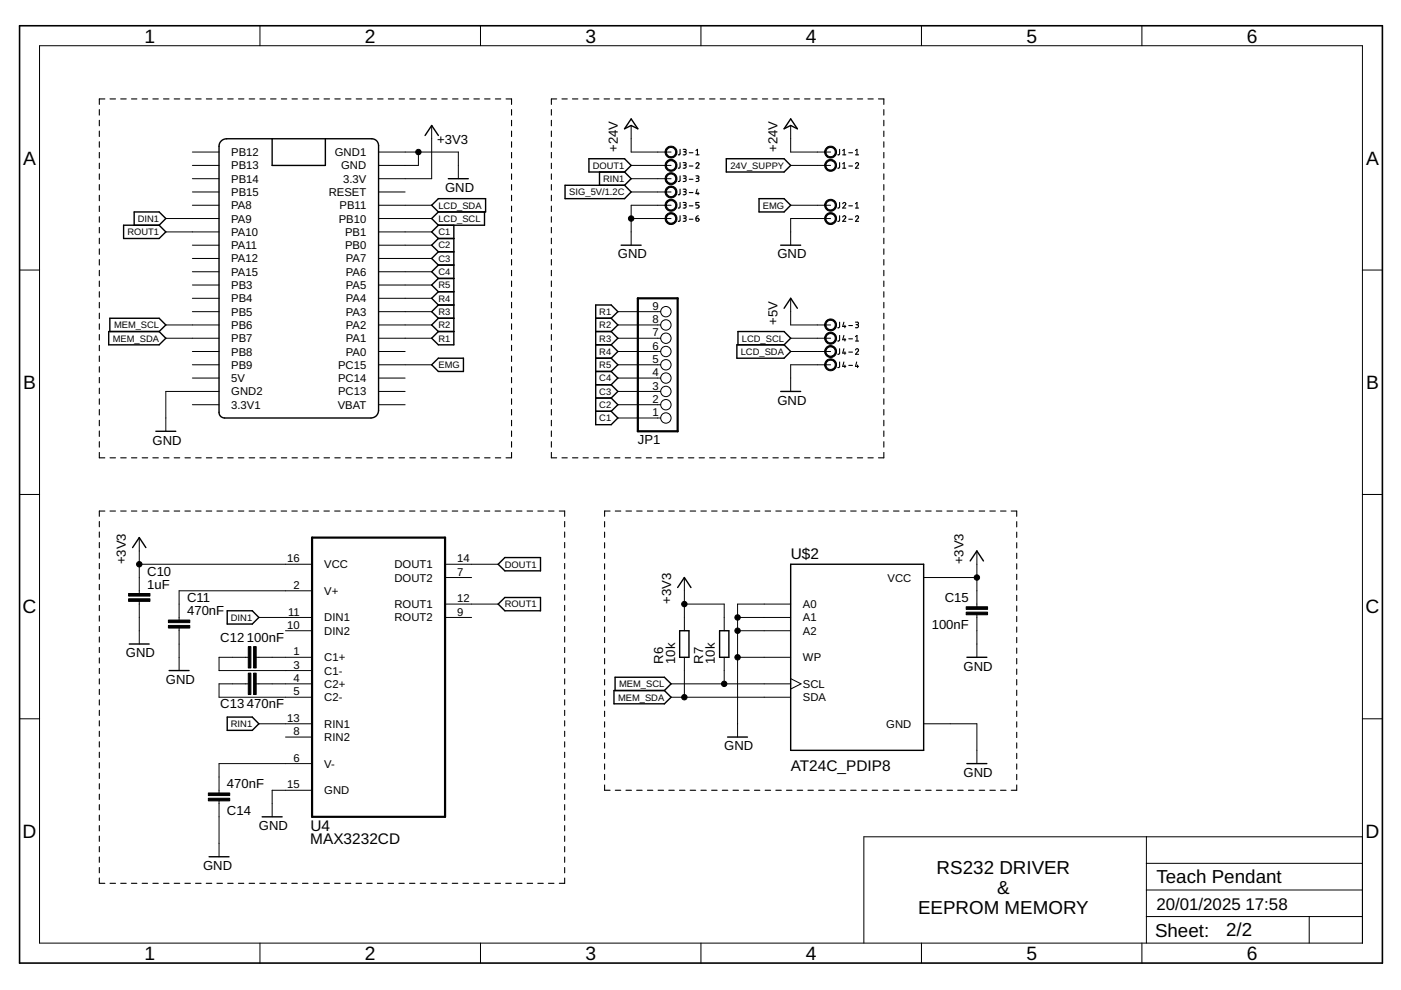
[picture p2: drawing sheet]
<svg xmlns="http://www.w3.org/2000/svg" width="297mm" height="210mm" viewBox="0 0 297 210" stroke-linecap="round" stroke-linejoin="round" font-family="sans-serif">
<g fill="none" stroke="#000" stroke-width=".23">
<path d="M21.1 23.2v1.2M21.1 25.5v1.2M21.1 27.8v1.2M21.1 30.1v1.1M21.1 32.3v1.2M21.1 34.6v1.2M21.1 36.9v1.1M21.1 39.1v1.2M22.2 21h-1.1v1.1M23.3 21h1.2M25.6 21h1.2M27.9 21h1.1"/>
<path d="M30.1 21h1.2M32.4 21h1.2M34.7 21h1.1M36.9 21h1.2M39.2 21h1.2M41.5 21h1.2M43.8 21h1.1M46 21h1.2M48.3 21h1.1M50.6 21h1.1M52.8 21h1.2M55.1 21h1.2"/>
<path d="M57.4 21h1.1M59.6 21h1.2M61.9 21h1.2M64.2 21h1.1M66.4 21h1.2M68.7 21h1.2M71 21h1.1M73.3 21h1.1M75.5 21h1.2M77.8 21h1.2M80.1 21h1.1M82.3 21h1.2"/>
<path d="M84.6 21h1.2M86.9 21h1.1M89.1 21h1.2M91.4 21h1.2M93.7 21h1.1M95.9 21h1.2M98.2 21h1.2M100.5 21h1.1M102.7 21h1.2M105 21h1.2M107.3 21h1.2v1.1M108.5 23.2v1.2"/>
<path d="M108.5 25.5v1.2M108.5 27.8v1.2M108.5 30.1v1.1M108.5 32.3v1.2M108.5 34.6v1.2M108.5 36.9v1.1M108.5 39.1v1.2M116.9 23.2v1.2M116.9 25.5v1.2M116.9 27.8v1.2M116.9 30.1v1.1M116.9 32.3v1.2"/>
<path d="M116.9 34.6v1.2M116.9 36.9v1.1M116.9 39.1v1.2M118 21h-1.1v1.1M119.1 21h1.2M121.4 21h1.1M123.6 21h1.1M125.9 21h1.1M128.1 21h1.1M130.3 21h1.1M132.6 21h1.1M134.8 21h1.1"/>
<path d="M137 21h1.2M139.3 21h1.1M141.5 21h1.1M143.7 21h1.2M144.2 31.7v1l-.4 .1M144.2 34.5v1l-.4 .2M144.2 37.3v1l-.4 .2M144.8 31.7h.6l.1 .2-.1 .3h-.4M144.8 34.5h.6l.1 .2-.1 .3h-.4M144.8 37.3h.6l.1 .2-.1 .3h-.4M145.2 32.2l.3 .2-.1 .3-.6 .1M145.2 35l.2 .1 .1 .3-.2 .2-.5 .1"/>
<path d="M145.2 37.8l.2 .2 .1 .2-.2 .2-.5 .1M146 21h1.1M146.1 32.4h.8M146.1 35.2h.8M146.1 38h.8M147.6 34.7a.32 .32 0 0 1 .4-.2 .32 .32 0 0 1 .1 .5l-.5 .7h.6M147.6 37.3h.5l.1 .2-.1 .3h-.4M147.6 32.8h.6M147.6 31.9l.3-.2v1.1M147.9 37.8l.2 .2 .1 .2-.2 .2-.4 .1M148.2 21h1.2M150.5 21h1.1"/>
<path d="M152.7 21h1.1M154.9 21h1.2M157.2 21h1.1M159.4 21h1.1M161.6 21h1.2M163.9 21h1.1M166.1 21h1.1M168.4 21h1.1M170.6 21h1.1M172.8 21h1.1M175.1 21h1.1M177.3 21h1.1"/>
<path d="M178 31.7v1l-.4 .1M178 34.5v1l-.4 .2M178.7 32.8h.6M178.7 35.7h.6M178.7 31.9l.3-.2v1.1M178.7 34.7l.3-.2v1.2M179.5 21h1.2M180 32.4h.7M180 35.2h.7M181.4 34.7a.32 .32 0 0 1 .4-.2 .32 .32 0 0 1 .1 .5l-.5 .7h.6M181.4 31.9l.3-.2v1.1M181.4 32.8h.6"/>
<path d="M181.8 21h1.1M184 21h1.1M186.2 21h1.2v1.1M187.4 23.2v1.2M187.4 25.5v1.2M187.4 27.8v1.2M187.4 30.1v1.1M187.4 32.3v1.2M187.4 34.6v1.2M187.4 36.9v1.1M187.4 39.1v1.2M21.1 41.4v1.2"/>
<path d="M21.1 43.7v1.2M21.1 46v1.1M21.1 48.2v1.2M21.1 50.5v1.2M21.1 52.8v1.1M21.1 55v1.2M21.1 57.3v1.2M21.1 59.6v1.1M108.5 41.4v1.2M108.5 43.7v1.2M108.5 46v1.1M108.5 48.2v1.2"/>
<path d="M108.5 50.5v1.2M108.5 52.8v1.1M108.5 55v1.2M108.5 57.3v1.2M108.5 59.6v1.1M116.9 41.4v1.2M116.9 43.7v1.2M116.9 46v1.1M116.9 48.2v1.2M116.9 50.5v1.2M116.9 52.8v1.1M116.9 55v1.2"/>
<path d="M116.9 57.3v1.2M116.9 59.6v1.1M144.2 40.1v1l-.4 .2M144.2 42.9v1l-.4 .2M144.2 45.7v1.1l-.4 .1M144.8 40.1h.6l.1 .2-.1 .3h-.4M144.8 42.9h.6l.1 .2-.1 .3-.4 .1M144.8 45.7h.4l.3 .3-.1 .2-.4 .1M145.2 40.6l.2 .2 .1 .2-.2 .3h-.5M145.2 43.5l.2 .1 .1 .3-.2 .2h-.5M145.2 46.3l.2 .1 .1 .3-.2 .2h-.5M146.1 43.6h.8"/>
<path d="M146.1 46.5h.8M146.1 40.8h.8M147.6 46.3h.3a.33 .33 0 0 1 .3 .3 .33 .33 0 0 1-.3 .3 .33 .33 0 0 1-.3-.3zM147.8 40.1l-.2 .9h.6M148 40.8v.5M148.1 45.7l-.4 .2-.1 .4M148.2 42.9h-.6v.6h.3a.33 .33 0 0 1 .3 .3 .33 .33 0 0 1-.3 .3h-.3M178 42.9v1l-.4 .2M178 45.7v1.1l-.4 .1M178.7 43.2a.32 .32 0 0 1 .4-.3 .32 .32 0 0 1 .1 .6l-.5 .6h.6M178.7 46a.32 .32 0 0 1 .4-.2 .32 .32 0 0 1 .1 .5l-.5 .6h.6M180 43.6h.7"/>
<path d="M180 46.5h.7M181.4 46a.32 .32 0 0 1 .4-.2 .32 .32 0 0 1 .1 .5l-.5 .6h.6M181.4 44.1h.6M181.4 43.2l.3-.3v1.2M187.4 41.4v1.2M187.4 43.7v1.2M187.4 46v1.1M187.4 48.2v1.2M187.4 50.5v1.2M187.4 52.8v1.1M187.4 55v1.2M187.4 57.3v1.2"/>
<path d="M187.4 59.6v1.1M21.1 61.8v1.2M21.1 64.1v1.2M21.1 66.4v1.2M21.1 68.7v1.1M21.1 70.9v1.2M21.1 73.2v1.2M21.1 75.5v1.1M21.1 77.7v1.2M108.5 61.8v1.2M108.5 64.1v1.2M108.5 66.4v1.2"/>
<path d="M108.5 68.7v1.1M108.5 70.9v1.2M108.5 73.2v1.2M108.5 75.5v1.1M108.5 77.7v1.2M116.9 61.8v1.2M116.9 64.1v1.2M116.9 66.4v1.2M116.9 68.7v1.1M116.9 70.9v1.2M116.9 73.2v1.2M116.9 75.5v1.1"/>
<path d="M116.9 77.7v1.2M178 71.1v1l-.4 .2M178 73.9v1.1l-.4 .1M178 68.3v1l-.4 .2M178 76.8v1l-.4 .1M178.9 71.1l-.2 .9h.6M178.9 73.9l-.2 1h.6M178.9 68.3l-.2 .9h.6M178.9 76.8l-.2 .9h.6M179.1 69v.5M179.1 71.8v.5M179.1 74.6v.5"/>
<path d="M179.1 77.4v.5M180 71.8h.7M180 74.7h.7M180 69h.7M180 77.5h.7M181.4 74.2a.32 .32 0 0 1 .4-.2 .32 .32 0 0 1 .1 .5l-.5 .6h.6M181.4 68.3h.5l.1 .2-.1 .3h-.4M181.4 71.4l.3-.3v1.2M181.4 72.3h.6M181.6 76.8l-.2 .9h.6M181.7 68.8l.2 .1 .1 .3-.2 .2-.4 .1M181.8 77.4v.5"/>
<path d="M187.4 61.8v1.2M187.4 64.1v1.2M187.4 66.4v1.2M187.4 68.7v1.1M187.4 70.9v1.2M187.4 73.2v1.2M187.4 75.5v1.1M187.4 77.7v1.2M21.1 80v1.2M21.1 82.3v1.2M21.1 84.6v1.1M21.1 86.8v1.2"/>
<path d="M21.1 89.1v1.2M21.1 91.4v1.1M21.1 93.6v1.2M21.1 95.9v1.2h1.1M23.3 97.1h1.2M25.6 97.1h1.2M27.9 97.1h1.1M30.1 97.1h1.2M32.4 97.1h1.2M34.7 97.1h1.1M36.9 97.1h1.2M39.2 97.1h1.2"/>
<path d="M41.5 97.1h1.2M43.8 97.1h1.1M46 97.1h1.2M48.3 97.1h1.1M50.6 97.1h1.1M52.8 97.1h1.2M55.1 97.1h1.2M57.4 97.1h1.1M59.6 97.1h1.2M61.9 97.1h1.2M64.2 97.1h1.1M66.4 97.1h1.2"/>
<path d="M68.7 97.1h1.2M71 97.1h1.1M73.3 97.1h1.1M75.5 97.1h1.2M77.8 97.1h1.2M80.1 97.1h1.1M82.3 97.1h1.2M84.6 97.1h1.2M86.9 97.1h1.1M89.1 97.1h1.2M91.4 97.1h1.2M93.7 97.1h1.1"/>
<path d="M95.9 97.1h1.2M98.2 97.1h1.2M100.5 97.1h1.1M102.7 97.1h1.2M105 97.1h1.2M108.5 80v1.2M108.5 82.3v1.2M108.5 84.6v1.1M108.5 86.8v1.2M108.5 89.1v1.2M108.5 91.4v1.1M108.5 93.6v1.2"/>
<path d="M108.5 95.9v1.2h-1.2M116.9 95.9v1.2h1.1M116.9 80v1.2M116.9 82.3v1.2M116.9 84.6v1.1M116.9 86.8v1.2M116.9 89.1v1.2M116.9 91.4v1.1M116.9 93.6v1.2M119.1 97.1h1.2M121.4 97.1h1.1M123.6 97.1h1.1"/>
<path d="M125.9 97.1h1.1M128.1 97.1h1.1M130.3 97.1h1.1M132.6 97.1h1.1M134.8 97.1h1.1M137 97.1h1.2M139.3 97.1h1.1M141.5 97.1h1.1M143.7 97.1h1.2M146 97.1h1.1M148.2 97.1h1.2M150.5 97.1h1.1"/>
<path d="M152.7 97.1h1.1M154.9 97.1h1.2M157.2 97.1h1.1M159.4 97.1h1.1M161.6 97.1h1.2M163.9 97.1h1.1M166.1 97.1h1.1M168.4 97.1h1.1M170.6 97.1h1.1M172.8 97.1h1.1M175.1 97.1h1.1M177.3 97.1h1.1"/>
<path d="M179.5 97.1h1.2M181.8 97.1h1.1M184 97.1h1.1M187.4 95.9v1.2h-1.2M187.4 80v1.2M187.4 82.3v1.2M187.4 84.6v1.1M187.4 86.8v1.2M187.4 89.1v1.2M187.4 91.4v1.1M187.4 93.6v1.2M21.1 110.6v1.1"/>
<path d="M21.1 112.8v1.1M21.1 115v1.1M21.1 117.2v1.2M21.1 119.5v1.1M22.2 108.4h-1.1v1.1M23.3 108.4h1.2M25.6 108.4h1.2M27.9 108.4h1.1M30.1 108.4h1.2M32.4 108.4h1.1M34.7 108.4h1.1M36.9 108.4h1.2"/>
<path d="M39.2 108.4h1.2M41.5 108.4h1.1M43.7 108.4h1.2M46 108.4h1.2M48.3 108.4h1.1M50.5 108.4h1.2M52.8 108.4h1.2M55.1 108.4h1.1M57.3 108.4h1.2M59.6 108.4h1.2M61.9 108.4h1.1M64.1 108.4h1.2"/>
<path d="M66.4 108.4h1.2M68.7 108.4h1.1M71 108.4h1.1M73.2 108.4h1.2M75.5 108.4h1.1M77.7 108.4h1.2M80 108.4h1.2M82.3 108.4h1.1M84.6 108.4h1.1M86.8 108.4h1.2M89.1 108.4h1.2M91.4 108.4h1.1"/>
<path d="M93.6 108.4h1.2M95.9 108.4h1.1M98.1 108.4h1.2M100.4 108.4h1.2M102.7 108.4h1.1M105 108.4h1.1M107.2 108.4h1.2M109.5 108.4h1.2M111.8 108.4h1.1M114 108.4h1.2M116.3 108.4h1.2M118.6 108.4h1.1v1.1"/>
<path d="M119.7 110.6v1.1M119.7 112.8v1.1M119.7 115v1.1M119.7 117.2v1.2M119.7 119.5v1.1M128.2 110.6v1.1M128.2 112.8v1.1M128.2 115.1v1.1M128.2 117.3v1.1M128.2 119.5v1.1M129.3 108.4h-1.1v1.1M130.5 108.4h1.1"/>
<path d="M132.7 108.4h1.2M135 108.4h1.1M137.3 108.4h1.1M139.5 108.4h1.2M141.8 108.4h1.2M144.1 108.4h1.1M146.3 108.4h1.2M148.6 108.4h1.2M150.9 108.4h1.1M153.1 108.4h1.2M155.4 108.4h1.2M157.7 108.4h1.1"/>
<path d="M160 108.4h1.1M162.2 108.4h1.2M164.5 108.4h1.2M166.8 108.4h1.1M169 108.4h1.2M171.3 108.4h1.1M173.6 108.4h1.1M175.8 108.4h1.2M178.1 108.4h1.2M180.4 108.4h1.1M182.6 108.4h1.2M184.9 108.4h1.2"/>
<path d="M187.2 108.4h1.1M189.4 108.4h1.2M191.7 108.4h1.2M194 108.4h1.1M196.3 108.4h1.1M198.5 108.4h1.2M200.8 108.4h1.2M203.1 108.4h1.1M205.3 108.4h1.2M207.6 108.4h1.2M209.9 108.4h1.1M212.1 108.4h1.2"/>
<path d="M214.4 108.4h1.2v1.1M215.6 110.6v1.1M215.6 112.8v1.1M215.6 115.1v1.1M215.6 117.3v1.1M215.6 119.5v1.1M21.1 121.7v1.1M21.1 123.9v1.1M21.1 126.1v1.2M21.1 128.4v1.1M21.1 130.6v1.1M21.1 132.8v1.1"/>
<path d="M21.1 135v1.1M21.1 137.3v1.1M21.1 139.5v1.1M119.7 121.7v1.1M119.7 123.9v1.1M119.7 126.1v1.2M119.7 128.4v1.1M119.7 130.6v1.1M119.7 132.8v1.1M119.7 135v1.1M119.7 137.3v1.1M119.7 139.5v1.1"/>
<path d="M128.2 121.8v1.1M128.2 124v1.1M128.2 126.2v1.1M128.2 128.5v1.1M128.2 130.7v1.1M128.2 132.9v1.1M128.2 135.1v1.2M128.2 137.4v1.1M128.2 139.6v1.2M215.6 121.8v1.1M215.6 124v1.1M215.6 126.2v1.1"/>
<path d="M215.6 128.5v1.1M215.6 130.7v1.1M215.6 132.9v1.1M215.6 135.1v1.2M215.6 137.4v1.1M215.6 139.6v1.2M21.1 141.7v1.1M21.1 143.9v1.1M21.1 146.2v1.1M21.1 148.4v1.1M21.1 150.6v1.1M21.1 152.8v1.1"/>
<path d="M21.1 155v1.1M21.1 157.3v1.1M21.1 159.5v1.1M119.7 141.7v1.1M119.7 143.9v1.1M119.7 146.2v1.1M119.7 148.4v1.1M119.7 150.6v1.1M119.7 152.8v1.1M119.7 155v1.1M119.7 157.3v1.1M119.7 159.5v1.1"/>
<path d="M128.2 141.9v1.1M128.2 144.1v1.1M128.2 146.3v1.1M128.2 148.6v1.1M128.2 150.8v1.1M128.2 153v1.2M128.2 155.3v1.1M128.2 157.5v1.1M128.2 159.7v1.1M215.6 141.9v1.1M215.6 144.1v1.1M215.6 146.3v1.1"/>
<path d="M215.6 148.6v1.1M215.6 150.8v1.1M215.6 153v1.2M215.6 155.3v1.1M215.6 157.5v1.1M215.6 159.7v1.1M21.1 161.7v1.1M21.1 163.9v1.2M21.1 166.2v1.1M21.1 168.4v1.1M21.1 170.6v1.1M21.1 172.8v1.1"/>
<path d="M21.1 175v1.2M21.1 177.3v1.1M21.1 179.5v1.1M119.7 161.7v1.1M119.7 163.9v1.2M119.7 166.2v1.1M119.7 168.4v1.1M119.7 170.6v1.1M119.7 172.8v1.1M119.7 175v1.2M119.7 177.3v1.1M119.7 179.5v1.1"/>
<path d="M128.2 162v1.1M128.2 164.2v1.1M128.2 166.4v1.2h1.1M130.5 167.6h1.1M132.7 167.6h1.2M135 167.6h1.1M137.3 167.6h1.1M139.5 167.6h1.2M141.8 167.6h1.2M144.1 167.6h1.1M146.3 167.6h1.2M148.6 167.6h1.2"/>
<path d="M150.9 167.6h1.1M153.1 167.6h1.2M155.4 167.6h1.2M157.7 167.6h1.1M160 167.6h1.1M162.2 167.6h1.2M164.5 167.6h1.2M166.8 167.6h1.1M169 167.6h1.2M171.3 167.6h1.1M173.6 167.6h1.1M175.8 167.6h1.2"/>
<path d="M178.1 167.6h1.2M180.4 167.6h1.1M182.6 167.6h1.2M184.9 167.6h1.2M187.2 167.6h1.1M189.4 167.6h1.2M191.7 167.6h1.2M194 167.6h1.1M196.3 167.6h1.1M198.5 167.6h1.2M200.8 167.6h1.2M203.1 167.6h1.1"/>
<path d="M205.3 167.6h1.2M207.6 167.6h1.2M209.9 167.6h1.1M212.1 167.6h1.2M215.6 162v1.1M215.6 164.2v1.1M215.6 166.4v1.2h-1.2M21.1 181.7v1.1M21.1 183.9v1.2M21.1 186.2v1.1h1.1M23.3 187.3h1.2M25.6 187.3h1.2"/>
<path d="M27.9 187.3h1.1M30.1 187.3h1.2M32.4 187.3h1.1M34.7 187.3h1.1M36.9 187.3h1.2M39.2 187.3h1.2M41.5 187.3h1.1M43.7 187.3h1.2M46 187.3h1.2M48.3 187.3h1.1M50.5 187.3h1.2M52.8 187.3h1.2"/>
<path d="M55.1 187.3h1.1M57.3 187.3h1.2M59.6 187.3h1.2M61.9 187.3h1.1M64.1 187.3h1.2M66.4 187.3h1.2M68.7 187.3h1.1M71 187.3h1.1M73.2 187.3h1.2M75.5 187.3h1.1M77.7 187.3h1.2M80 187.3h1.2"/>
<path d="M82.3 187.3h1.1M84.6 187.3h1.1M86.8 187.3h1.2M89.1 187.3h1.2M91.4 187.3h1.1M93.6 187.3h1.2M95.9 187.3h1.1M98.1 187.3h1.2M100.4 187.3h1.2M102.7 187.3h1.1M105 187.3h1.1M107.2 187.3h1.2"/>
<path d="M109.5 187.3h1.2M111.8 187.3h1.1M114 187.3h1.2M116.3 187.3h1.2M119.7 181.7v1.1M119.7 183.9v1.2M119.7 186.2v1.1h-1.1"/>
</g>
<g fill="none" stroke="#000" stroke-width=".3">
<path d="M46.9 29.9l.5-.4 .6-.1h30.8l.9 .3 .4 .5 .2 .6v56.2a1.59 1.59 0 0 1-1.6 1.6h-31.1l-.7-.2-.4-.5-.1-56.9 .1-.6zM57.7 29.4v5.7h11.3v-5.7M90.1 28.7l1.4-2.1 1.4 2.1M95.1 37.9h4.2M119.8 39.3h12.6l1.4 1.4-1.4 1.4h-12.6zM124.9 33.7h7.5l1.4 1.4-1.4 1.4h-7.5zM127.1 36.5v2.8M132.4 36.5l1.4 1.4-1.4 1.4M133.8 25.2l1.4 2.1-1.4-.7-1.4 .7zM154 33.7h12.2l1.4 1.4-1.4 1.4h-12.2zM167.6 25.2l1.5 2.1-1.5-.7-1.4 .7zM26.2 47.8h7.5l1.5 1.4-1.5 1.4h-7.5z"/>
<path d="M28.4 47.8v-2.9h5.3l1.5 1.4-1.5 1.5M91.5 43.5l1.4-1.4h10.1v2.8h-10.1zM92.9 59l-1.4 1.4 1.4 1.4M92.9 59h3.3M92.9 56.2l-1.4 1.4 1.4 1.4M92.9 56.2h3.3M92.9 53.4l-1.4 1.4 1.4 1.4M92.9 53.4h3.3M92.9 50.6l-1.4 1.4 1.4 1.4M92.9 50.6h3.3M92.9 47.8l-1.4 1.4 1.4 1.4M92.9 44.9l-1.4 1.4 1.4 1.5"/>
<path d="M96.2 47.8v25.3h-3.3l-1.4-1.4 1.4-1.4M102.7 44.9v2.9h-9.8M131.7 52h4.2M160.9 42.1h5.3l1.4 1.4-1.4 1.4h-5.3zM165.5 52h4.3M23.1 70.3h10.6l1.5 1.4-1.5 1.4h-10.6zM23.3 70.3v-2.8h10.4l1.5 1.4-1.5 1.4M91.5 77.3l1.4-1.4h5.4v2.9h-5.4zM92.9 70.3h3.3M92.9 67.5h3.3M92.9 64.7h3.3M92.9 67.5l-1.4 1.4 1.4 1.4"/>
<path d="M92.9 64.7l-1.4 1.4 1.4 1.4M92.9 61.8l-1.4 1.4 1.4 1.5M92.9 61.8h3.3M126.3 70.3h3.3M126.3 67.5h3.3M126.3 73.1h3.3M126.3 75.9h3.3M126.3 78.8h3.3M129.6 67.5l1.4-1.4-1.4-1.4h-3.3v25.3h3.3l1.4-1.4-1.4-1.4M129.6 67.5l1.4 1.4-1.4 1.4M129.6 70.3l1.4 1.4-1.4 1.4M129.6 73.1l1.4 1.4-1.4 1.4"/>
<path d="M129.6 75.9l1.4 1.4-1.4 1.5M129.6 78.8l1.4 1.4-1.4 1.4M156.2 73.1h10l1.4 1.4-1.4 1.4h-10zM156.5 73.1v-2.8h9.7l1.4 1.4-1.4 1.4M166.2 65.4l1.4-2.2 1.5 2.2M33 91.4h4.3M126.3 81.6h3.3M126.3 84.4h3.3M126.3 87.2h3.3M129.6 81.6l1.4 1.4-1.4 1.4M129.6 84.4l1.4 1.4-1.4 1.4M165.5 83h4.3"/>
<path d="M28.1 116.1l1.4-2.1 1.4 2.1M105.6 119.6l1.4-1.4h7.6v2.8h-7.6zM167.6 119.6h28.2v39.5h-28.2zM205.7 118.9l1.4-2.1 1.4 2.1M27.4 136.5h4.2M48.2 129.5h5.3l1.4 1.4-1.4 1.4h-5.3zM105.6 128.1l1.4-1.4h7.6v2.8h-7.6zM143.7 124.6l1.4-2.2 1.4 2.2M144.1 133.7h2v5.7h-2zM152.6 133.7h1.9v5.7h-1.9zM205 139.4h4.2M35.9 142.2h4.2"/>
<path d="M48.2 152h5.3l1.4 1.5-1.4 1.4h-5.3zM130.2 146.4h10.7l1.4 1.4-1.4 1.4h-10.7zM130.4 146.4v-2.8h10.5l1.4 1.4-1.4 1.4M154.3 156.3h4.2M55.6 173.2h4.2M205 161.9h4.2M44.3 181.7h4.3"/>
</g>
<g fill="none" stroke="#000" stroke-width=".21">
<path d="M8.4 9.7h280.5v190.3h-280.5zM55.1 5.5v4.2M101.9 5.5v4.2M148.6 5.5v4.2M195.4 5.5v4.2M242.1 5.5v4.2M40.8 32.2h5.6M40.8 35.1h5.6M40.8 37.9h5.6M80.3 32.2h16.9v5.7M88.7 32.2v2.9h-8.4M91.5 26.6v11.3h-11.2"/>
<path d="M133.8 26.6v5.6h8.5M133.8 35.1h8.5M133.8 37.9h8.5M167.6 26.6v5.6h8.5M167.6 35.1h8.5M4.1 57.3h4.3M35.2 46.3h11.2M35.2 49.2h11.2M40.8 40.7h5.6M40.8 43.5h5.6M40.8 52h5.6M40.8 54.8h5.6"/>
<path d="M40.8 57.6h5.6M80.3 40.7h5.6M80.3 43.5h11.2M80.3 46.3h11.2M80.3 49.2h11.2M80.3 52h11.2M80.3 54.8h11.2M80.3 57.6h11.2M133.8 40.7h8.5M133.8 46.3h8.5M142.3 43.5h-8.5v8.5M167.6 43.5h8.5"/>
<path d="M176.1 46.3h-8.5v5.7M288.9 57.3h4.2M35.2 68.9h11.2M35.2 71.7h11.2M40.8 60.4h5.6M40.8 63.2h5.6M40.8 66.1h5.6M40.8 74.5h5.6M40.8 77.3h5.6M80.3 60.4h11.2M80.3 63.2h11.2M80.3 66.1h11.2"/>
<path d="M80.3 68.9h11.2M80.3 71.7h11.2M80.3 74.5h5.6M80.3 77.3h11.2M131 66.1h9.1M131 68.9h9.1M131 71.7h9.1M131 74.5h9.1M131 77.3h9.1M167.6 63.2v5.7h8.5M167.6 71.7h8.5M167.6 74.5h8.5"/>
<path d="M176.1 77.3h-8.5v5.7M40.8 80.2h5.6M40.8 85.8h5.6M46.4 83h-11.2v8.4M80.3 80.2h5.6M80.3 83h5.6M80.3 85.8h5.6M131 80.2h9.1M131 83h9.1M131 85.8h9.1M131 88.6h9.1M4.1 104.8h4.3"/>
<path d="M29.5 114v11.8M29.5 119.6h36.7M94.4 119.6h11.2M207.1 116.8v11.9M288.9 104.8h4.2M29.5 127.5v9M38 133.2v9M52.6 139.4h-6.2v2.8h19.8M54.3 139.4h11.9M54.9 130.9h11.3M60.5 133.7h5.7M66.2 125.3h-28.2v6.2"/>
<path d="M94.4 128.1h11.2M94.4 130.9h5.6M94.4 122.4h5.6M145.1 122.4v11.3M145.1 139.4v8.4M145.1 128.1h8.4v5.6M153.5 139.4v5.6M156.4 139.4h11.2M156.4 130.9h11.2M156.4 133.7h11.2M167.6 128.1h-11.2v28.2M195.8 122.4h11.3"/>
<path d="M207.1 130.3v9.1M4.1 152.4h4.3M52.6 145h-6.2v2.8h19.8M54.3 145h11.9M54.9 153.5h11.3M60.5 156.3h5.7M142.3 145h25.3M142.3 147.8h25.3M167.6 143.9l2.2 1.1-2.2 1.1M195.8 153.5h11.3v8.4M288.9 152.4h4.2M46.4 169.8v11.9"/>
<path d="M66.2 161.9h-19.8v6.2M66.2 167.6h-8.5v5.6M243.1 177.4v22.6M288.9 177.4h-105.7v22.6M55.1 200v4.2M101.9 200v4.2M148.6 200v4.2M195.4 200v4.2M242.1 200v4.2M243.1 194.3h45.8M243.1 188.7h45.8M243.1 183h45.8"/>
<path d="M277.6 194.3v5.7"/>
<circle cx="141.2" cy="71.7" r="1.1"/>
<circle cx="141.2" cy="77.3" r="1.1"/>
<circle cx="141.2" cy="74.5" r="1.1"/>
<circle cx="141.2" cy="68.9" r="1.1"/>
<circle cx="141.2" cy="66.1" r="1.1"/>
<circle cx="141.2" cy="85.8" r="1.1"/>
<circle cx="141.2" cy="83" r="1.1"/>
<circle cx="141.2" cy="80.2" r="1.1"/>
<circle cx="141.2" cy="88.6" r="1.1"/>
</g>
<path d="M4.1 5.5h289v198.7h-289z" fill="none" stroke="#000" stroke-width=".34"/>
<g fill="#000" stroke="#000" stroke-width=".21">
<path d="M141.4 31.3a1.27 1.27 0 0 1 2 .3 1.27 1.27 0 0 1-.8 1.9 1.27 1.27 0 0 1-1.6-1.3h.3a.99 .99 0 0 1 1.4-.9 .99 .99 0 0 1 .2 1.7 .99 .99 0 0 1-1.6-.5v-.3h-.3l.2-.6z" fill-rule="evenodd"/>
<path d="M141.4 34.1a1.27 1.27 0 0 1 2 .4 1.27 1.27 0 0 1-.8 1.8 1.27 1.27 0 0 1-1.6-1.2h.3a.99 .99 0 0 1 1.4-1 .99 .99 0 0 1 .2 1.7 .99 .99 0 0 1-1.6-.5v-.2h-.3z" fill-rule="evenodd"/>
<path d="M141.4 37a1.27 1.27 0 0 1 2 .3 1.27 1.27 0 0 1-.8 1.8 1.27 1.27 0 0 1-1.6-1.2h.3a.99 .99 0 0 1 1.4-1 .99 .99 0 0 1 .2 1.7 .99 .99 0 0 1-1.6-.5v-.2h-.3z" fill-rule="evenodd"/>
<path d="M175.2 31.3a1.27 1.27 0 0 1 2 .3 1.27 1.27 0 0 1-.8 1.9 1.27 1.27 0 0 1-1.6-1.3h.3a.99 .99 0 0 1 1.4-.9 .99 .99 0 0 1 .3 1.7 .99 .99 0 0 1-1.6-.5l-.1-.3h-.3z" fill-rule="evenodd"/>
<path d="M175.2 34.1a1.27 1.27 0 0 1 2 .4 1.27 1.27 0 0 1-.8 1.8 1.27 1.27 0 0 1-1.6-1.2h.3a.99 .99 0 0 1 1.4-1 .99 .99 0 0 1 .3 1.7 .99 .99 0 0 1-1.6-.5l-.1-.2h-.3z" fill-rule="evenodd"/>
<path d="M141.4 39.8a1.27 1.27 0 0 1 2 .3 1.27 1.27 0 0 1-.8 1.8 1.27 1.27 0 0 1-1.6-1.2h.3a.99 .99 0 0 1 1.4-.9 .99 .99 0 0 1 .2 1.6 .99 .99 0 0 1-1.6-.4v-.3h-.3z" fill-rule="evenodd"/>
<path d="M141.4 42.6a1.27 1.27 0 0 1 2 .3 1.27 1.27 0 0 1-.8 1.8 1.27 1.27 0 0 1-1.6-1.2h.3a.99 .99 0 0 1 1.4-.9 .99 .99 0 0 1 .2 1.6 .99 .99 0 0 1-1.6-.4v-.3h-.3z" fill-rule="evenodd"/>
<path d="M141.4 45.4a1.27 1.27 0 0 1 2 .3 1.27 1.27 0 0 1-.8 1.9 1.27 1.27 0 0 1-1.6-1.3h.3a.99 .99 0 0 1 1.4-.9 .99 .99 0 0 1 .2 1.7 .99 .99 0 0 1-1.6-.5v-.3h-.3l.2-.6z" fill-rule="evenodd"/>
<path d="M175.2 42.6a1.27 1.27 0 0 1 2 .3 1.27 1.27 0 0 1-.8 1.8 1.27 1.27 0 0 1-1.6-1.2h.3a.99 .99 0 0 1 1.4-.9 .99 .99 0 0 1 .3 1.6 .99 .99 0 0 1-1.6-.4l-.1-.3h-.3z" fill-rule="evenodd"/>
<path d="M175.2 45.4a1.27 1.27 0 0 1 2 .3 1.27 1.27 0 0 1-.8 1.9 1.27 1.27 0 0 1-1.6-1.3h.3a.99 .99 0 0 1 1.4-.9 .99 .99 0 0 1 .3 1.7 .99 .99 0 0 1-1.6-.5l-.1-.3h-.3z" fill-rule="evenodd"/>
<path d="M175.2 70.8a1.27 1.27 0 0 1 2 .3 1.27 1.27 0 0 1-.8 1.8 1.27 1.27 0 0 1-1.6-1.2h.3a.99 .99 0 0 1 1.4-.9 .99 .99 0 0 1 .3 1.6 .99 .99 0 0 1-1.6-.4l-.1-.3h-.3z" fill-rule="evenodd"/>
<path d="M175.2 73.6a1.27 1.27 0 0 1 2 .3 1.27 1.27 0 0 1-.8 1.9 1.27 1.27 0 0 1-1.6-1.3h.3a.99 .99 0 0 1 1.4-.9 .99 .99 0 0 1 .3 1.7 .99 .99 0 0 1-1.6-.5l-.1-.3h-.3z" fill-rule="evenodd"/>
<path d="M175.2 68a1.27 1.27 0 0 1 2 .3 1.27 1.27 0 0 1-.8 1.8 1.27 1.27 0 0 1-1.6-1.2h.3a.99 .99 0 0 1 1.4-.9 .99 .99 0 0 1 .3 1.6 .99 .99 0 0 1-1.6-.4l-.1-.3h-.3z" fill-rule="evenodd"/>
<path d="M175.2 76.4a1.27 1.27 0 0 1 2 .3 1.27 1.27 0 0 1-.8 1.9 1.27 1.27 0 0 1-1.6-1.3h.3a.99 .99 0 0 1 1.4-.9 .99 .99 0 0 1 .3 1.7 .99 .99 0 0 1-1.6-.5l-.1-.3h-.3z" fill-rule="evenodd"/>
<circle cx="88.7" cy="32.2" r=".57"/>
<circle cx="133.8" cy="46.3" r=".57"/>
<circle cx="29.5" cy="119.6" r=".57"/>
<circle cx="145.1" cy="128.1" r=".57"/>
<circle cx="156.4" cy="139.4" r=".57"/>
<circle cx="156.4" cy="133.7" r=".57"/>
<circle cx="156.4" cy="130.9" r=".57"/>
<circle cx="207.1" cy="122.4" r=".57"/>
<circle cx="145.1" cy="147.8" r=".57"/>
<circle cx="153.5" cy="145" r=".57"/>
</g>
<path d="M135.2 63.2h8.5v28.2h-8.5zM66.2 114h28.2v59.2h-28.2z" fill="none" stroke="#000" stroke-width=".47"/>
<path d="M27.3 125.8h4.5v.6h-4.5zM27.3 127h4.5v.5h-4.5zM35.7 131.5h4.5v.5h-4.5zM35.7 132.6h4.5v.6h-4.5zM52.6 137.1h.6v4.5h-.6zM53.8 137.1h.5v4.5h-.5zM204.9 129.8h4.5v.5h-4.5zM204.9 128.7h4.5v.5h-4.5zM52.6 142.7h.6v4.6h-.6zM53.8 142.7h.5v4.6h-.5zM44.2 168.1h4.5v.6h-4.5zM44.2 169.2h4.5v.6h-4.5z" fill="#000" stroke="#000" stroke-width=".21"/>
<g font-size="4.1">
<text x="30.6" y="9">1</text>
<text x="77.4" y="9">2</text>
<text x="124.1" y="9">3</text>
<text x="170.9" y="9">4</text>
<text x="217.6" y="9">5</text>
<text x="264.4" y="9">6</text>
<text x="4.9" y="34.9">A</text>
<text x="289.6" y="34.9">A</text>
<text x="4.9" y="82.5">B</text>
<text x="289.6" y="82.5">B</text>
<text x="4.8" y="130.1">C</text>
<text x="289.5" y="130.1">C</text>
<text x="4.8" y="177.6">D</text>
<text x="289.5" y="177.6">D</text>
<text x="30.6" y="203.5">1</text>
<text x="77.4" y="203.5">2</text>
<text x="124.1" y="203.5">3</text>
<text x="170.9" y="203.5">4</text>
<text x="217.6" y="203.5">5</text>
<text x="264.4" y="203.5">6</text>
</g>
<g font-size="4">
<text x="198.6" y="185.3">RS232 DRIVER</text>
<text x="211.4" y="189.5">&amp;</text>
<text x="245.2" y="187.3">Teach Pendant</text>
<text x="194.7" y="193.8">EEPROM MEMORY</text>
<text x="244.9" y="198.7">Sheet:</text>
<text x="260" y="198.6">2/2</text>
</g>
<g font-size="3.6">
<text x="245.2" y="192.9">20/01/2025</text>
<text x="264.1" y="192.9">17:58</text>
</g>
<g font-size="3.3">
<text x="167.6" y="118.5">U$2</text>
<text x="167.6" y="163.5">AT24C_PDIP8</text>
<text x="65.8" y="179">MAX3232CD</text>
<text x="65.8" y="176.2">U4</text>
</g>
<g font-size="2.8">
<text x="92.7" y="30.6">+3V3</text>
<text x="131" y="32.2" transform="rotate(-90 131 32.2)">+24V</text>
<text x="164.8" y="32.2" transform="rotate(-90 164.8 32.2)">+24V</text>
<text x="94.4" y="40.7">GND</text>
<text x="131" y="54.8">GND</text>
<text x="164.8" y="54.8">GND</text>
<text x="164.8" y="68.9" transform="rotate(-90 164.8 68.9)">+5V</text>
<text x="164.8" y="85.8">GND</text>
<text x="32.3" y="94.3">GND</text>
<text x="135.2" y="94.1">JP1</text>
<text x="26.7" y="119.6" transform="rotate(-90 26.7 119.6)">+3V3</text>
<text x="204.3" y="119.6" transform="rotate(-90 204.3 119.6)">+3V3</text>
<text x="31.2" y="124.8">1uF</text>
<text x="31.2" y="122">C10</text>
<text x="39.7" y="130.5">470nF</text>
<text x="39.7" y="127.7">C11</text>
<text x="142.3" y="128.1" transform="rotate(-90 142.3 128.1)">+3V3</text>
<text x="200.3" y="127.7">C15</text>
<text x="46.7" y="136.1">C12</text>
<text x="52.4" y="136.1">100nF</text>
<text x="197.5" y="133.3">100nF</text>
<text x="26.7" y="139.4">GND</text>
<text x="140.6" y="140.8" transform="rotate(-90 140.6 140.8)">R6</text>
<text x="143.1" y="140.8" transform="rotate(-90 143.1 140.8)">10k</text>
<text x="149.1" y="140.8" transform="rotate(-90 149.1 140.8)">R7</text>
<text x="151.6" y="140.8" transform="rotate(-90 151.6 140.8)">10k</text>
<text x="204.3" y="142.2">GND</text>
<text x="35.2" y="145">GND</text>
<text x="46.7" y="150.2">C13</text>
<text x="52.4" y="150.2">470nF</text>
<text x="153.6" y="159.1">GND</text>
<text x="48.1" y="167.1">470nF</text>
<text x="204.3" y="164.7">GND</text>
<text x="48.1" y="172.8">C14</text>
<text x="54.9" y="176">GND</text>
<text x="43.1" y="184.5">GND</text>
</g>
<g font-size="2.4">
<text x="49" y="33.1">PB12</text>
<text x="49" y="35.9">PB13</text>
<text x="71" y="33.1">GND1</text>
<text x="72.3" y="35.9">GND</text>
<text x="49" y="38.7">PB14</text>
<text x="49" y="41.5">PB15</text>
<text x="69.7" y="41.6">RESET</text>
<text x="72.8" y="38.7">3.3V</text>
<text x="49" y="44.4">PA8</text>
<text x="49" y="47.2">PA9</text>
<text x="71.8" y="47.2">PB10</text>
<text x="72" y="44.4">PB11</text>
<text x="49" y="50">PA10</text>
<text x="49" y="52.8">PA11</text>
<text x="73.2" y="50">PB1</text>
<text x="73.2" y="52.8">PB0</text>
<text x="49" y="55.6">PA12</text>
<text x="49" y="58.5">PA15</text>
<text x="73.3" y="55.6">PA7</text>
<text x="73.3" y="58.5">PA6</text>
<text x="49" y="61.3">PB3</text>
<text x="49" y="64.1">PB4</text>
<text x="73.3" y="61.3">PA5</text>
<text x="73.3" y="64.1">PA4</text>
<text x="138.3" y="65.7">9</text>
<text x="49" y="66.9">PB5</text>
<text x="49" y="69.7">PB6</text>
<text x="73.3" y="66.9">PA3</text>
<text x="73.3" y="69.7">PA2</text>
<text x="138.3" y="71.3">7</text>
<text x="138.3" y="68.5">8</text>
<text x="49" y="72.6">PB7</text>
<text x="49" y="75.4">PB8</text>
<text x="73.3" y="72.6">PA1</text>
<text x="73.3" y="75.4">PA0</text>
<text x="138.3" y="77">5</text>
<text x="138.3" y="74.1">6</text>
<text x="49" y="78.2">PB9</text>
<text x="49" y="81">5V</text>
<text x="49" y="83.8">GND2</text>
<text x="71.7" y="78.2">PC15</text>
<text x="71.7" y="81">PC14</text>
<text x="71.7" y="83.8">PC13</text>
<text x="138.3" y="82.6">3</text>
<text x="138.3" y="79.8">4</text>
<text x="49" y="86.7">3.3V1</text>
<text x="71.6" y="86.7">VBAT</text>
<text x="138.3" y="88.2">1</text>
<text x="138.3" y="85.4">2</text>
<text x="60.9" y="119.2">16</text>
<text x="96.9" y="119.2">14</text>
<text x="62.2" y="124.9">2</text>
<text x="68.8" y="120.5">VCC</text>
<text x="83.6" y="120.5">DOUT1</text>
<text x="83.6" y="123.3">DOUT2</text>
<text x="96.9" y="122.1">7</text>
<text x="188.2" y="123.3">VCC</text>
<text x="61.1" y="130.5">11</text>
<text x="68.8" y="126.1">V+</text>
<text x="68.8" y="131.8">DIN1</text>
<text x="83.6" y="128.9">ROUT1</text>
<text x="83.6" y="131.8">ROUT2</text>
<text x="96.9" y="127.7">12</text>
<text x="96.9" y="130.5">9</text>
<text x="170.2" y="128.9">A0</text>
<text x="170.2" y="131.8">A1</text>
<text x="60.9" y="133.3">10</text>
<text x="68.8" y="134.6">DIN2</text>
<text x="170.2" y="134.6">A2</text>
<text x="62.2" y="139">1</text>
<text x="62.2" y="141.8">3</text>
<text x="68.8" y="140.2">C1+</text>
<text x="68.8" y="143">C1-</text>
<text x="170.2" y="140.2">WP</text>
<text x="62.2" y="144.6">4</text>
<text x="62.2" y="147.4">5</text>
<text x="68.8" y="145.8">C2+</text>
<text x="68.8" y="148.7">C2-</text>
<text x="170.2" y="145.8">SCL</text>
<text x="170.2" y="148.7">SDA</text>
<text x="60.9" y="153.1">13</text>
<text x="62.2" y="155.9">8</text>
<text x="68.8" y="154.3">RIN1</text>
<text x="187.9" y="154.3">GND</text>
<text x="62.2" y="161.5">6</text>
<text x="68.8" y="157.1">RIN2</text>
<text x="60.9" y="167.2">15</text>
<text x="68.8" y="162.8">V-</text>
<text x="68.8" y="168.4">GND</text>
</g>
<g font-size="2">
<text x="125.7" y="35.8">DOUT1</text>
<text x="154.9" y="35.8">24V_SUPPY</text>
<text x="120.7" y="41.4">SIG_5V/1.2C</text>
<text x="127.9" y="38.6">RIN1</text>
<text x="29.2" y="47.1">DIN1</text>
<text x="92.9" y="44.2">LCD_SDA</text>
<text x="92.9" y="47">LCD_SCL</text>
<text x="161.7" y="44.2">EMG</text>
<text x="27" y="49.9">ROUT1</text>
<text x="92.9" y="52.7">C2</text>
<text x="92.9" y="49.9">C1</text>
<text x="92.9" y="58.3">C4</text>
<text x="92.9" y="55.5">C3</text>
<text x="92.9" y="64">R4</text>
<text x="92.9" y="61.1">R5</text>
<text x="24.2" y="69.6">MEM_SCL</text>
<text x="92.9" y="69.6">R2</text>
<text x="92.9" y="66.8">R3</text>
<text x="127.1" y="66.8">R1</text>
<text x="127.1" y="69.6">R2</text>
<text x="23.9" y="72.4">MEM_SDA</text>
<text x="92.9" y="72.4">R1</text>
<text x="127.1" y="72.4">R3</text>
<text x="127.1" y="75.2">R4</text>
<text x="157" y="75.2">LCD_SDA</text>
<text x="157.3" y="72.4">LCD_SCL</text>
<text x="92.9" y="78.1">EMG</text>
<text x="127.1" y="78.1">R5</text>
<text x="127.1" y="80.9">C4</text>
<text x="127.1" y="83.7">C3</text>
<text x="127.1" y="86.5">C2</text>
<text x="127.1" y="89.3">C1</text>
<text x="107" y="120.3">DOUT1</text>
<text x="48.9" y="131.6">DIN1</text>
<text x="107" y="128.8">ROUT1</text>
<text x="131.1" y="148.5">MEM_SDA</text>
<text x="131.3" y="145.7">MEM_SCL</text>
<text x="48.9" y="154.2">RIN1</text>
</g>
</svg>
